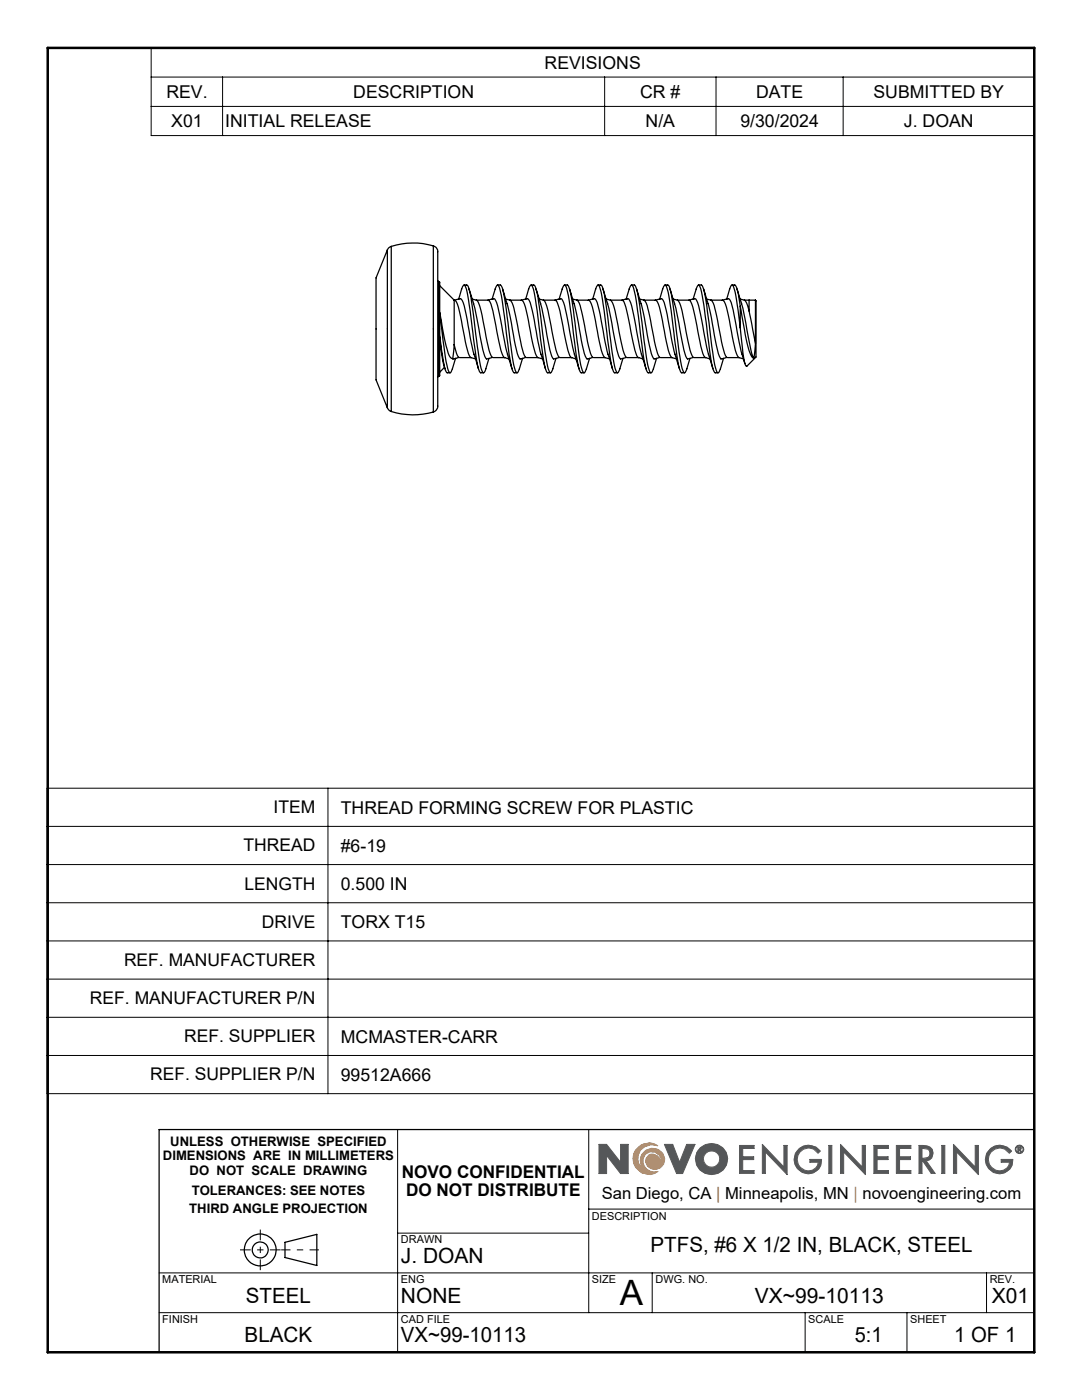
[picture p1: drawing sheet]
<svg xmlns="http://www.w3.org/2000/svg" width="216mm" height="279mm" viewBox="0 0 216 279" stroke-linecap="round" stroke-linejoin="round" font-family="sans-serif">
<g fill="none" stroke="#000" stroke-width=".25">
<path d="M77.3 49.9l-2.3 5.6v20.3l2.3 5.6M77.3 49.9v31.5M78.1 49.2l-.5 .2-.3 .5M78.1 49.2v32.9M86.5 49.1a14.6 14.6 0 0 0-8.4 .1M86.5 49.1a1.72 1.72 0 0 1 .8 2.1v29.4a1.32 1.32 0 0 1-.8 1.6M86.5 49.1v33.1M87.3 56l.3 .2M87.6 56.2l.1 .1v18.7l-.1 .1M87.6 56.2v18.9M87.7 57l2.9 2.9M90.6 59.9v8.9"/>
<path d="M90.6 59.9h.1M90.7 59.9a1.57 1.57 0 0 1 .8 1.4l.6 2.7a37.1 37.1 0 0 0 1.6 7 1.25 1.25 0 0 0 1.2 .6M91.8 59.7v-.1a1.85 1.85 0 0 1 .8 1.5l.6 2.8a52.1 52.1 0 0 0 2.3 9.7M91.8 59.6l-1.2 .3M92.1 57.7l-.6 2M92.1 57.7l.4-.7 .1-.1 .1 .1a22.5 22.5 0 0 1 1.2 6.1l.6 4.5a34.1 34.1 0 0 0 1.2 6.6l.2 .2h.6M92.6 56.9h.5M93.1 56.9a.99 .99 0 0 1 .6 1.1l.3 1.3 1.1 8.7a25 25 0 0 0 1.2 6.3l.3 .1 .2-.3 .8-2.6M93.6 57.7a82.6 82.6 0 0 1 2.7 12.1l.3 .8a1.15 1.15 0 0 0 .5 1l1.1-.3a20.5 20.5 0 0 1-1.6-6.2l-.9-4.1a1.21 1.21 0 0 0-.6-1.1M94.2 59.7l.9 .2M95 59.9h2.4M97.4 59.9a1.48 1.48 0 0 1 .7 1.4l.6 2.7a40.5 40.5 0 0 0 1.7 7 1.25 1.25 0 0 0 1.2 .6"/>
<path d="M98.5 59.7v-.1a1.85 1.85 0 0 1 .8 1.5l.6 2.8a56.7 56.7 0 0 0 2.3 9.7M98.5 59.6l-1.2 .3M98.8 57.7l-.6 2M98.8 57.7l.5-.8a5.2 5.2 0 0 1 .9 3l1 7.7a34.1 34.1 0 0 0 1.2 6.6l.2 .2h.6M99.3 56.9h.5M99.8 56.9a1.17 1.17 0 0 1 .6 1.1l.5 3.1 .7 5.6a32.5 32.5 0 0 0 1.4 7.6l.3 .1 .1-.3 .9-2.6M100.3 57.7a63 63 0 0 1 2.5 11.2l.4 1.7a1.23 1.23 0 0 0 .6 1l1.1-.3a19.5 19.5 0 0 1-1.6-6.2l-.9-4.1-.2-.5-.4-.6M100.9 59.7l.9 .2h2.3M104.1 59.9a1.57 1.57 0 0 1 .7 1.4l.6 2.7a37.1 37.1 0 0 0 1.6 7 1.25 1.25 0 0 0 1.2 .6M105.1 59.7l.1-.1a1.74 1.74 0 0 1 .8 1.5l.6 2.8a52.1 52.1 0 0 0 2.2 9.7M105.1 59.6l-1.1 .3M105.5 57.7l-.6 2"/>
<path d="M105.5 57.7l.3-.7 .2-.1 .1 .1a22.5 22.5 0 0 1 1.2 6.1l.5 4.5a34.1 34.1 0 0 0 1.2 6.6l.3 .2h.6M106 56.9h.5M106.5 56.9a.99 .99 0 0 1 .5 1.1l.4 1.3 1.1 8.7a25 25 0 0 0 1.2 6.3l.3 .1 .1-.3 .8-2.6M107 57.7a82.6 82.6 0 0 1 2.7 12.1l.2 .8a1.15 1.15 0 0 0 .6 1l1-.3a26.3 26.3 0 0 1-1.8-7.3l-.6-3a1.21 1.21 0 0 0-.7-1.1M107.6 59.7l.8 .2M108.4 59.9h2.4M110.8 59.9l.3 .3a50.2 50.2 0 0 1 1.8 8l.4 1.7a1.89 1.89 0 0 0 .8 1.5l.8 .2M111.8 59.7l.1-.1a1.85 1.85 0 0 1 .8 1.5l.6 2.8a56.7 56.7 0 0 0 2.2 9.7M111.8 59.6l-1.1 .3M112.2 57.7l-.6 2M112.2 57.7l.4-.8a5.2 5.2 0 0 1 1 3l.9 7.7a34.1 34.1 0 0 0 1.2 6.6l.3 .2h.6M112.6 56.9h.6"/>
<path d="M113.2 56.9a3.7 3.7 0 0 1 .8 2.4l1 7.4a32.5 32.5 0 0 0 1.4 7.6l.3 .1 .1-.3 .9-2.6M113.7 57.7a63 63 0 0 1 2.5 11.2l.4 1.7a1.23 1.23 0 0 0 .6 1l1.1-.3a13.5 13.5 0 0 1-1.5-5.2 22.9 22.9 0 0 0-1.4-6l-.3-.2M114.3 59.7l.8 .2h2.3M117.4 59.9a1.57 1.57 0 0 1 .8 1.4l.6 2.7a37.1 37.1 0 0 0 1.6 7 1.25 1.25 0 0 0 1.2 .6M118.5 59.7l.1-.1a1.74 1.74 0 0 1 .7 1.5l.6 2.8a56.7 56.7 0 0 0 2.3 9.7M118.5 59.6l-1.2 .3M118.9 57.7l-.6 2M118.9 57.7l.3-.7 .1-.1 .2 .1a36.3 36.3 0 0 1 1.5 8.4l.2 2.2a34.1 34.1 0 0 0 1.2 6.6l.3 .2h.5M119.3 56.9h.6M119.9 56.9a.99 .99 0 0 1 .5 1.1l.6 3.1 .8 6.9a25 25 0 0 0 1.2 6.3l.3 .1 .2-.3 .8-2.6M120.3 57.7a82.6 82.6 0 0 1 2.8 12.1l.2 .8a1.15 1.15 0 0 0 .5 1l1.1-.3a26.3 26.3 0 0 1-1.8-7.3l-.7-3-.2-.5-.4-.6M120.9 59.7l.9 .2"/>
<path d="M121.8 59.9h2.3M124.1 59.9l.2 .1a20 20 0 0 1 1.6 6.1l.8 3.8a1.89 1.89 0 0 0 .7 1.5l.9 .2M125.2 59.7v-.1a1.85 1.85 0 0 1 .8 1.5l.6 2.8a56.7 56.7 0 0 0 2.3 9.7M125.2 59.6l-1.2 .3M125.6 57.7l-.6 2M125.6 57.7l.4-.8a5.2 5.2 0 0 1 .9 3l1 7.7a27.9 27.9 0 0 0 1.2 6.6l.3 .2h.5M126 56.9h.6M126.6 56.9a3.7 3.7 0 0 1 .8 2.4l1 7.4a35.7 35.7 0 0 0 1.3 7.6l.3 .1 .2-.3 .8-2.6M127 57.7a54.9 54.9 0 0 1 2.4 10.2l.6 2.7 .5 1M127.6 59.7l.9 .2h2.3M128.5 59.9a5.9 5.9 0 0 1 1.1 3.1l.2 1a37.1 37.1 0 0 0 1.6 7l.3 .3-1.2 .3M130.8 59.9a1.57 1.57 0 0 1 .8 1.4l.6 2.7a37.1 37.1 0 0 0 1.6 7 1.25 1.25 0 0 0 1.2 .6"/>
<path d="M131.9 59.7v-.1a1.74 1.74 0 0 1 .8 1.5l.6 2.8a56.7 56.7 0 0 0 2.3 9.7M131.9 59.6l-1.2 .3M132.2 57.7l-.6 2M132.2 57.7l.4-.7 .1-.1 .2 .1a36.3 36.3 0 0 1 1.4 8.4l.3 2.2a34.1 34.1 0 0 0 1.2 6.6l.2 .2h.6M132.7 56.9h.5M133.2 56.9a.99 .99 0 0 1 .6 1.1l.5 3.1 .9 6.9a25 25 0 0 0 1.2 6.3l.3 .1 .1-.3 .9-2.6M133.7 57.7l.9 2.9M134.3 59.7l.9 .2M135.1 59.9h2.4M135.2 59.9l.2 .2a19.4 19.4 0 0 1 1.5 6l.8 3.8 .7 1.4-1.2 .3-.1-.1a56 56 0 0 1-2.1-9.1l-.4-1.8M137.5 59.9a1.57 1.57 0 0 1 .8 1.4l.8 3.8a19.5 19.5 0 0 0 1.6 6.2l.1 .1M138.5 59.7l.1-.1a1.85 1.85 0 0 1 .8 1.5l.6 2.8a61 61 0 0 0 2.2 9.7"/>
<path d="M138.5 59.6l-1.1 .3M138.9 57.7l-.6 2M138.9 57.7l.3-.7 .2-.1 .1 .1a22.5 22.5 0 0 1 1.2 6.1l.6 4.5a27.9 27.9 0 0 0 1.2 6.6l.2 .2h.6M139.4 56.9h.5M139.9 56.9a3.7 3.7 0 0 1 .9 2.4l.9 7.4a35.7 35.7 0 0 0 1.4 7.6l.3 .1 .1-.3 .9-2.6M140.4 57.7a54.9 54.9 0 0 1 2.3 10.2l.6 2.7 .5 1 1.2-.3a13.5 13.5 0 0 1-1.4-5.2 22.9 22.9 0 0 0-1.5-6l-.2-.2M141 59.7l.9 .2h2.3M144.2 59.9a1.57 1.57 0 0 1 .8 1.4l.6 2.7a37.1 37.1 0 0 0 1.5 7 1.25 1.25 0 0 0 1.2 .6M145.2 59.7l.1-.1a1.74 1.74 0 0 1 .8 1.5l.6 2.8a55.6 55.6 0 0 0 1.9 8.7M145.2 59.6l-1.1 .3M145.6 57.7l-.6 2M145.6 57.7l.3-.7 .2-.1 .1 .1a36.3 36.3 0 0 1 1.5 8.4"/>
<path d="M146 56.9h.6M146.6 56.9a1.17 1.17 0 0 1 .5 1.1l.6 3.1M147.1 57.7l.9 2.9M147.7 59.7l.9 .2M148.5 59.9h1M148.6 59.9l.4 .6 .5 1.6M149.5 59.9h1.2l.1 .1v11.3l-1.9 1.8a7.7 7.7 0 0 1-.8-3.8l-.4-3.9M149.5 59.9v2.2M150.7 59.9v8.6M87.6 75.1l-.3 .2M87.7 62.5l.6 4.2a32.5 32.5 0 0 0 1.3 7.6l.3 .1 .2-.3 .8-2.6M87.7 62.3l.4 1.9a29 29 0 0 0 1.7 7l.5 .4"/>
<path d="M87.7 67.3a29.7 29.7 0 0 0 1.1 6.3M87.7 67l.1 .6a34.1 34.1 0 0 0 1.2 6.6l.3 .2h.5M88.7 73.3l-1 1M90.6 68.8l.3 1.1a2.07 2.07 0 0 0 .7 1.4l-1.3 .3M90.6 68.8l-.3 2.8M91.7 71.4h2.3M98.4 71.4h2.3M105.1 71.4h2.3M111.7 71.4h2.4M118.4 71.4h2.4M125.1 71.4h2.4M131.8 71.4h2.3"/>
<path d="M138.5 71.4h2.3M140.8 71.4l.8 .2M145.2 71.4h2.3M147.7 61.1l.5 2.8a30.4 30.4 0 0 0 1.8 7.3l.4 .3M147.7 61.1v4.3M148 60.6l1.8 9.2 .6 1.7M149.5 62.1l1.2 6.4M150.7 68.5l-.3 3M77.3 81.4l.4 .6 .4 .1M78.1 82.1a14.6 14.6 0 0 0 8.4 .1M206.4 225.4h-174.7v44.5M56.9 247.9l6.3-1.6v6.3l-6.3-1.6z"/>
<circle cx="51.9" cy="249.5" r="1.59"/>
<circle cx="51.9" cy="249.5" r="3.2"/>
</g>
<path d="M126.8 229.6a3.1 3.1 0 0 1 4.5-.9 2.82 2.82 0 0 0-3.9 1.7 2.82 2.82 0 0 0 2.3 3.6 2.45 2.45 0 0 1-1.1-4.2 2.45 2.45 0 0 1 4 1.5 1.94 1.94 0 0 1-1.6 2.1 1.94 1.94 0 0 1-2.2-1.5l.1-.7 .6-.7a1.73 1.73 0 0 1 2.4 1.5 1.86 1.86 0 0 0-2.2-2.1 1.86 1.86 0 0 0-1.2 2.8 2.41 2.41 0 0 0 2.8 1.1 3.2 3.2 0 0 1-4-.2 3.2 3.2 0 0 1-.5-4z" fill="none" stroke="#f78d2a" stroke-width=".2"/>
<g fill="none" stroke="#555759" stroke-width=".2">
<path d="M119.5 228.4h1.5l2.8 3.6v-3.6h1.5v5.8h-1.5l-2.7-3.6-.1 3.6h-1.5zM123.8 232h.1M132.6 228.4h1.6l1.4 3.6 1.4-3.6h1.7l-2.5 5.8h-1.2zM139.7 229.1a3.2 3.2 0 0 1 4.9 .4 3.2 3.2 0 0 1-1.3 4.7 3.2 3.2 0 0 1-4-1.1 3.2 3.2 0 0 1 .4-4zM147.6 228.6h2.9v.6h-2.3v1.7h2.2v.5h-2.2v2.2h2.3v.6h-2.9zM152.1 228.4l4.3 4.5v-4.3h.7v5.8l-4.4-4.5v4.3h-.6zM159.5 229.2a2.89 2.89 0 0 1 4.2 .5l-.5 .5a2.26 2.26 0 0 0-3.2-.7 2.26 2.26 0 0 0-.5 3.2 2.26 2.26 0 0 0 3.3 .4l.3-.5 .2-.6h-1.7v-.6h2.3a2.75 2.75 0 0 1-2.7 2.9 2.75 2.75 0 0 1-2.8-2.9l.3-1.2zM165.4 228.6h.6v5.6h-.6zM167.7 228.4l4.3 4.5v-4.3h.7v5.8l-4.4-4.5v4.3h-.6zM174.4 228.6h2.9v.6h-2.3v1.7h2.2v.5h-2.2v2.2h2.3v.6h-2.9zM178.9 228.6h2.9v.6h-2.3v1.7h2.2v.5h-2.2v2.2h2.3v.6h-2.9zM183.4 228.6a2.74 2.74 0 0 1 2.6 .8l.2 .8-.3 .9-.4 .4-.7 .2 1.8 2.5h-.8l-1.7-2.5h-.1v2.5h-.6z"/>
<path d="M184 229.2l1.1 .1a1.02 1.02 0 0 1 0 1.7l-1.1 .2zM187.9 228.6h.6v5.6h-.6zM190.3 228.4l4.3 4.5v-4.3h.6v5.8l-4.3-4.5v4.3h-.6zM197.7 229.2a2.89 2.89 0 0 1 4.2 .5l-.5 .5a2.27 2.27 0 0 0-3.2-.7 2.27 2.27 0 0 0-.5 3.2 2.27 2.27 0 0 0 3.2 .4l.4-.5 .1-.6h-1.6v-.6h2.3a2.75 2.75 0 0 1-2.7 2.9 2.75 2.75 0 0 1-2.8-2.9l.3-1.2zM203.1 228.9l.6 .1a.26 .26 0 0 1 .1 .2 .26 .26 0 0 1-.2 .2l.2 .4h-.2l-.2-.4h-.1v.4h-.2zM203.3 229h.1a.15 .15 0 0 1 .2 .2 .15 .15 0 0 1-.2 .1h-.1z"/>
<circle cx="142" cy="231.3" r="1.64"/>
<circle cx="203.4" cy="229.4" r=".85"/>
<circle cx="203.4" cy="229.4" r=".71"/>
</g>
<path d="M63.6 249.4h-7.5" fill="none" stroke="#000" stroke-width=".2" stroke-dasharray="15.2 1.3 1.3 1.3" stroke-dashoffset="13.4" stroke-linecap="butt"/>
<path d="M47.9 249.4h8.1M51.9 245.4v8.1" fill="none" stroke="#000" stroke-width=".2" stroke-dasharray="15.2 1.3 1.3 1.3" stroke-dashoffset="13.1" stroke-linecap="butt"/>
<path d="M79.3 225.4v44.5M117.5 225.4v36.6M31.7 254h174.7M79.3 246.1h38.2M117.5 241.3h88.9M130.1 254v8M196.8 254v8M31.7 262h174.7M160.7 262v7.9M181 262v7.9" fill="none" stroke="#000" stroke-width=".2"/>
<path d="M9.5 9.6h196.9v260.3h-196.9z" fill="none" stroke="#000" stroke-width=".5"/>
<path d="M127.1 229.1a3.2 3.2 0 0 1 4.2-.4 2.82 2.82 0 0 0-3.9 1.7 2.82 2.82 0 0 0 2.3 3.6 2.44 2.44 0 0 1-1.9-2.8 2.44 2.44 0 0 1 2.6-2 2.44 2.44 0 0 1 2.2 2.5 1.86 1.86 0 0 1-2.1 1.7 1.86 1.86 0 0 1-1.6-2.1 1.52 1.52 0 0 1 1.8-.9 1.52 1.52 0 0 1 1.1 1.6h.1a1.88 1.88 0 0 0-2.4-2.1 1.88 1.88 0 0 0-.8 3.1l.5 .4 .6 .4 .6 .1 .9-.1a3.2 3.2 0 0 1-4.2-.4 3.2 3.2 0 0 1 0-4.3z" fill-rule="evenodd" fill="#f78d2a"/>
<path d="M119.5 228.4v5.8h1.5v-3.6l2.8 3.6h1.5v-5.8h-1.5v3.6l-2.8-3.6zM132.6 228.4l2.4 5.8h1.2l2.5-5.8h-1.7l-1.4 3.6-1.4-3.6zM139.7 229.1a3.1 3.1 0 0 0 .1 4.4 3.1 3.1 0 0 0 4.4 0 3.1 3.1 0 0 0 0-4.4 3.4 3.4 0 0 0-4.5 0zM140.3 231.3a1.65 1.65 0 0 1 3.3 0 1.65 1.65 0 0 1-3.3 0zM147.6 228.6v5.6h2.9v-.6h-2.3v-2.2h2.2v-.5h-2.2v-1.7h2.3v-.6zM152.1 228.4v5.8h.6v-4.3l4.4 4.5v-5.8h-.7v4.3zM159.2 229.4a2.81 2.81 0 0 0 .4 4.3 2.81 2.81 0 0 0 4.2-1.1l.1-1.2h-2.3v.6h1.7a2.1 2.1 0 0 1-2.2 1.7 2.1 2.1 0 0 1-2-2 2.25 2.25 0 0 1 1.4-2.5 2.25 2.25 0 0 1 2.7 1l.5-.5a2.89 2.89 0 0 0-4.5-.3zM165.4 228.6v5.6h.6v-5.6zM167.7 228.4v5.8h.6v-4.3l4.4 4.5v-5.8h-.7v4.3zM174.4 228.6v5.6h2.9v-.6h-2.3v-2.2h2.2v-.5h-2.2v-1.7h2.3v-.6zM178.9 228.6v5.6h2.9v-.6h-2.3v-2.2h2.2v-.5h-2.2v-1.7h2.3v-.6zM183.4 228.6v5.6h.6v-2.5h.1l1.7 2.5h.8l-1.8-2.5a1.56 1.56 0 0 0 1.4-1.8 1.56 1.56 0 0 0-1.9-1.3zM184 229.2a1.16 1.16 0 0 1 1.6 .8v.1a1.05 1.05 0 0 1-1.4 1.1h-.2zM187.9 228.6v5.6h.6v-5.6zM190.3 228.4v5.8h.6v-4.3l4.3 4.5v-5.8h-.6v4.3zM197.4 229.4a2.8 2.8 0 0 0 .6 4.5 2.8 2.8 0 0 0 4.1-1.8v-.7h-2.3v.6h1.6a2.14 2.14 0 0 1-2.5 1.6 2.14 2.14 0 0 1-1.7-2.5 2.25 2.25 0 0 1 1.8-2 2.25 2.25 0 0 1 2.4 1.1l.5-.5a2.89 2.89 0 0 0-4.5-.3zM203.1 228.9v.9h.2v-.4l.3 .4h.2l-.2-.4 .2-.1v-.3zM203.3 229l.3 .1v.1l-.3 .1zM202.6 229.4a.85 .85 0 0 0 1.7 0 .85 .85 0 0 0-1.7 0zM202.7 229.4a.71 .71 0 0 1 1.4 0 .71 .71 0 0 1-1.4 0z" fill-rule="evenodd" fill="#555759"/>
<g fill="none" stroke="#000" stroke-width=".2">
<path d="M30.2 9.6h176.2v17.5h-176.2zM30.2 15.4h176.2M44.4 15.4v11.7M120.6 15.4v11.7M142.9 15.4v11.7M168.2 15.4v11.7M30.2 21.2h176.2M9.4 157.3h197v61h-197zM65.4 157.3v61M9.4 164.9h197M9.4 172.5h197M9.4 180.2h197"/>
<path d="M9.4 187.8h197M9.4 195.4h197M9.4 203h197M9.4 210.6h197"/>
</g>
<text font-size="7" x="123.6" y="260.5">A</text>
<g font-size="4.2">
<text x="129.8" y="249.9">PTFS, #6 X 1/2 IN, BLACK, STEEL</text>
<text x="80" y="252">J. DOAN</text>
<text x="49.1" y="260">STEEL</text>
<text x="80" y="260">NONE</text>
<text x="150.6" y="260">VX~99-10113</text>
<text x="197.9" y="260">X01</text>
<text x="48.8" y="267.9">BLACK</text>
<text x="80" y="267.9">VX~99-10113</text>
<text x="170.6" y="267.9">5:1</text>
<text x="190.4" y="267.9">1 OF 1</text>
</g>
<g font-size="3.5">
<text x="108.7" y="13.8">REVISIONS</text>
<text x="33.2" y="19.6">REV.</text>
<text x="70.5" y="19.6">DESCRIPTION</text>
<text x="127.7" y="19.6">CR #</text>
<text x="150.9" y="19.6">DATE</text>
<text x="174.3" y="19.6">SUBMITTED BY</text>
<text x="34.2" y="25.4">X01</text>
<text x="45" y="25.4">INITIAL RELEASE</text>
<text x="128.8" y="25.4">N/A</text>
<text x="147.7" y="25.4">9/30/2024</text>
<text x="180.4" y="25.4">J. DOAN</text>
<text x="54.6" y="162.3">ITEM</text>
<text x="68" y="162.4">THREAD FORMING SCREW FOR PLASTIC</text>
<text x="48.6" y="169.9">THREAD</text>
<text x="68" y="170">#6-19</text>
<text x="48.8" y="177.5">LENGTH</text>
<text x="68" y="177.6">0.500 IN</text>
<text x="52.3" y="185.1">DRIVE</text>
<text x="68" y="185.3">TORX T15</text>
<text x="24.7" y="192.8">REF. MANUFACTURER</text>
<text x="18" y="200.4">REF. MANUFACTURER P/N</text>
<text x="36.8" y="208">REF. SUPPLIER</text>
<text x="68" y="208.1">MCMASTER-CARR</text>
<text x="30" y="215.6">REF. SUPPLIER P/N</text>
<text x="68" y="215.7">99512A666</text>
<text x="80.2" y="235.2">NOVO CONFIDENTIAL</text>
<text x="81" y="238.7">DO NOT DISTRIBUTE</text>
</g>
<text font-size="3.3" x="120.1" y="239.4">San Diego, CA | Minneapolis, MN | novoengineering.com</text>
<g font-size="2.6">
<text x="32.5" y="231.5">DIMENSIONS ARE IN MILLIMETERS</text>
<text x="34" y="228.6">UNLESS OTHERWISE SPECIFIED</text>
<text x="37.8" y="234.4">DO NOT SCALE DRAWING</text>
<text x="38.3" y="238.5">TOLERANCES: SEE NOTES</text>
<text x="37.8" y="242.1">THIRD ANGLE PROJECTION</text>
</g>
<g font-size="2.2">
<text x="118.1" y="243.4">DESCRIPTION</text>
<text x="80" y="248.2">DRAWN</text>
<text x="32.4" y="256.1">MATERIAL</text>
<text x="80" y="256.1">ENG</text>
<text x="118.1" y="256.1">SIZE</text>
<text x="130.8" y="256.1">DWG. NO.</text>
<text x="197.5" y="256.1">REV.</text>
<text x="32.4" y="264">FINISH</text>
<text x="80" y="264">CAD FILE</text>
<text x="161.3" y="264">SCALE</text>
<text x="181.6" y="264">SHEET</text>
</g>
</svg>
